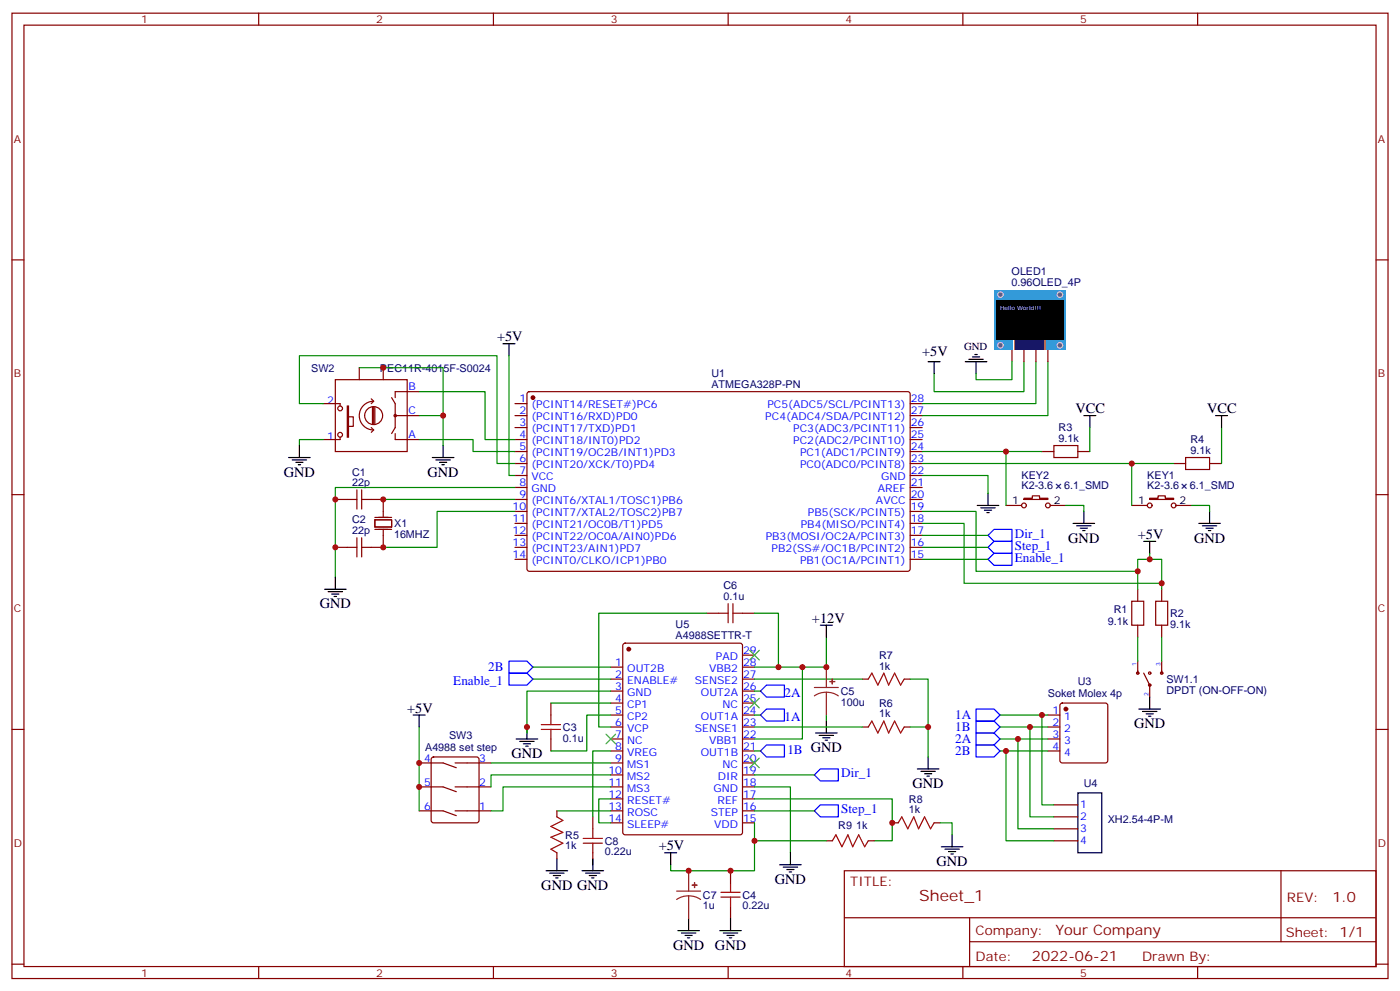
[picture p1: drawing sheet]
<svg xmlns="http://www.w3.org/2000/svg" width="412mm" height="292mm" viewBox="0 0 412 292" stroke-linecap="round" stroke-linejoin="round" font-family="sans-serif">
<g fill="none" stroke="#870000" stroke-width=".35">
<path d="M3.5 3.9h405.4v284.3h-405.4zM7.1 7.4h398.2v277.3h-398.2zM76.2 3.9v3.5M145.3 3.9v3.5M214.5 3.9v3.5M283.6 3.9v3.5M352.8 3.9v3.5M3.5 76.6h3.6M405.3 76.6h3.6M95.2 118.9h5v.7M98.8 111.8h21.1v21.2h-21.1zM102.3 119.6h.4v9.2h-.4z"/>
<path d="M105.8 108.3v3.5M109.4 117.5l.7 .7M109.7 119.9v5M110.1 118.2a4.2 4.2 0 0 0-4.3 4.2 4.2 4.2 0 0 0 4.3 4.2M110.1 118.2l-.7 .7M110.1 119.9v5M110.4 119.9v5M112.9 108.3v3.5M115.4 117.1l1 1.8v7l-1 1.8M123.5 115.4h-7.1v1.7M151.7 118.9h3.5M155.5 115.6l.4-.2h111.8l.4 .7-.1 51.7-.6 .5-111.7-.1-.5-.6v-51.5z"/>
<path d="M268.1 118.9h3.5M298.1 103v3.5M301.6 103v3.5M305.2 103v3.5M308.7 103v3.5M100.2 128.8v.7h-5M102.7 122.8h1.4v2.8h-1.4M107.4 122.3a2.65 2.65 0 0 1 3.9-2.2 2.65 2.65 0 0 1 .4 4.4 2.65 2.65 0 0 1-4.2-1.5l-.1-.6M109.4 125.9l.7 .7M110.1 126.6l-.7 .8M116.4 122.4h7.1M116.4 127.7v1.8h7.1"/>
<path d="M151.7 122.4h3.5M151.7 125.9h3.5M151.7 129.5h3.5M151.7 133h3.5M151.7 136.5h3.5M268.1 122.4h3.5M268.1 125.9h3.5M268.1 129.5h3.5M268.1 133h3.5M268.1 136.5h3.5M306.9 133h3.5M310.4 131.2h7.1v3.6h-7.1z"/>
<path d="M317.5 133h3.5M345.7 136.5h3.5M349.2 134.8h7.1v3.5h-7.1zM356.3 136.5h3.5M3.5 145.7h3.6M98.8 147.1h6.3M105.1 144.3v5.6M105.1 158.4v5.6M106.5 147.1h6.4v5.3M106.5 144.3v5.6M106.5 158.4v5.6M110.4 153.1h5v2.1h-5z"/>
<path d="M110.4 152.4h5M110.4 155.9h5M112.9 155.9v5.3h-6.4M151.7 140.1h3.5M151.7 143.6h3.5M151.7 147.1h3.5M151.7 150.6h3.5M151.7 154.2h3.5M151.7 157.7h3.5M268.1 140.1h3.5M268.1 143.6h3.5M268.1 147.1h3.5"/>
<path d="M268.1 150.6h3.5M268.1 154.2h3.5M268.1 157.7h3.5M296.3 148.9h4.6M301.6 146.8h2.5v-.7h2.1v.7h2.5v.3h-7.1zM309.4 148.9h4.6M333.4 148.9h4.6M338.7 146.8h2.4v-.7h2.2v.7h2.4v.3h-7zM346.4 148.9h4.6M405.3 145.7h3.6M98.8 161.2h6.3M151.7 161.2h3.5"/>
<path d="M151.7 164.7h3.5M268.1 161.2h3.5M268.1 164.7h3.5M333.4 177.1h3.5v7.1h-3.5zM335.1 173.6v3.5M340.4 177.1h3.6v7.1h-3.6zM342.2 173.6v3.5M179.9 196.5h3.5M183.7 189.6l.4-.2h33.9l.7 .5v55.3l-.4 .6-34.2 .1-.6-.5-.1-55.3zM208.1 180.6h3.6M218.7 196.5h3.5M218.7 193h3.5"/>
<path d="M218.7 180.6h3.5M335.1 184.2v3.5M335.1 194.7v3.6M336.9 198.3l1.8 3.5v3.5M342.2 184.2v3.5M342.2 194.7v3.6M3.5 214.8h3.6M162.3 207.1v3.5M162.3 217.7v3.5M179.9 200h3.5M179.9 203.6h3.5M179.9 207.1h3.5"/>
<path d="M179.9 210.6h3.5M179.9 214.1h3.5M179.9 217.7h3.5M218.7 200h3.5M218.7 203.6h3.5M218.7 207.1h3.5M218.7 210.6h3.5M218.7 214.1h3.5M218.7 217.7h3.5M254 200h1.8M254 214.1h1.8M266.3 200h1.8"/>
<path d="M266.3 214.1h1.8M308.7 210.6h3.5M308.7 214.1h3.5M308.7 217.7h3.5M312.4 207.3l.5-.2h12.7l.5 .2 .2 .5v16.2l-.2 .5-.5 .2h-12.7l-.5-.2-.2-.5v-16.2zM405.3 214.8h3.6M123.5 224.7h7l3.9 1.4M123.5 231.8h7l3.9 1.4M123.5 238.8h7l3.9 1.4M127.2 223.2l.5-.2h12.7l.5 .2 .2 .5v18l-.2 .5-.5 .2h-12.7l-.5-.3-.2-.4v-18zM134.1 224.7h10.5M134.1 231.8h10.5"/>
<path d="M134.1 238.8h10.5M164 238.8v1.8M179.9 221.2h3.5M179.9 224.7h3.5M179.9 228.2h3.5M179.9 231.8h3.5M179.9 235.3h3.5M179.9 238.8h3.5M218.7 221.2h3.5M218.7 224.7h3.5M218.7 228.2h3.5M218.7 231.8h3.5"/>
<path d="M218.7 235.3h3.5M218.7 238.8h3.5M308.7 221.2h3.5M310.4 237.1h7.1M164 251.2v1.7M174.6 240.6v3.5M174.6 251.2v3.5M179.9 242.4h3.5M215.2 256.5v3.5M218.7 242.4h3.5M243.4 247.7h1.8M248.7 256.5h156.6v28.2h-156.6z"/>
<path d="M255.8 247.7h1.7M262.8 242.4h1.8M275.2 242.4h1.7M310.4 240.6h7.1M310.4 244.1h7.1M310.4 247.7h7.1M377.3 256.5v20.9M215.2 267.1v3.5M248.7 270.3h156.5M285.6 277.4h119.6M285.6 270.3v14.1M3.5 284h3.6"/>
<path d="M76.2 284.7v3.5M145.3 284.7v3.5M214.5 284.7v3.5M283.6 284.7v3.5M352.8 284.7v3.5M405.3 284h3.6"/>
<circle cx="100.2" cy="120.3" r=".71"/>
<circle cx="100.2" cy="128.1" r=".71"/>
<circle cx="116.4" cy="122.4" r=".35"/>
<circle cx="301.6" cy="148.9" r=".71"/>
<circle cx="308.7" cy="148.9" r=".71"/>
<circle cx="338.7" cy="148.9" r=".71"/>
<circle cx="345.7" cy="148.9" r=".71"/>
<circle cx="335.1" cy="198.3" r=".35"/>
<circle cx="338.7" cy="198.3" r=".35"/>
<circle cx="342.2" cy="198.3" r=".35"/>
<circle cx="338.7" cy="201.8" r=".35"/>
</g>
<g fill="#870000" stroke="#870000" stroke-width=".35">
<circle cx="157" cy="117.1" r=".53"/>
<circle cx="185.2" cy="191.2" r=".53"/>
<circle cx="314" cy="208.8" r=".53"/>
</g>
<g fill="none" stroke="#008700" stroke-width=".35">
<path d="M95.2 118.9h-7v-14.1h58.2v31.7h5.3M105.8 108.3h24.7v14.1M123.5 115.4h19.4v14.1h8.8M149.9 104.8v35.3h1.8M301.6 106.5v8.9h-26.4v-5.3M305.2 106.5v12.4h-33.6M308.7 106.5v15.9h-37.1M95.2 129.5h-7v1.7M123.5 129.5h15.8v3.5h12.4M123.5 122.4h7v8.8M271.6 136.5h74.1M271.6 133h35.3"/>
<path d="M296.3 133v15.9M321 125.9v7.1M333.4 136.5v12.4M359.8 125.9v10.6M112.9 147.1h38.8M151.7 150.6h-22.9v10.6h-15.9M151.7 143.6h-52.9v26.4M271.6 154.2h12.4v17.6h58.2M271.6 150.6h15.9v17.7h47.6M271.6 140.1h19.4v5.2M271.6 157.7h19.4M314 148.9h5.3v1.7"/>
<path d="M351 148.9h5.3v1.7M271.6 164.7h19.4M271.6 161.2h19.4M338.7 163v1.7h-3.6v8.9M338.7 164.7h3.5v8.9M157 196.5h22.9M208.1 180.6h-31.7v33.5h3.5M222.2 180.6h7.1v15.9M236.4 196.5v21.2h-14.2M243.4 187.7v8.8h-21.2M335.1 187.7v7M342.2 187.7v7"/>
<path d="M123.5 214.1v24.7M157 200h22.9M162.3 207.1h17.6M179.9 210.6h-7v10.6h-10.6M179.9 203.6h-24.7v12.3M222.2 200h31.8M222.2 214.1h31.8M222.2 203.6h1.8M222.2 210.6h1.8M243.4 210.6v1.8M268.1 214.1h5.3v8.9M268.1 200h5.3v14.1"/>
<path d="M294.6 214.1h14.1M294.6 210.6h14.1M294.6 217.7h14.1M299.9 217.7v26.4h10.5M303.4 214.1v26.5h7M306.9 210.6v26.5h3.5M144.6 224.7h35.3M164 238.8h15.9M179.9 221.2h-5.3v19.4M179.9 235.3h-3.5v7.1h3.5M179.9 228.2h-35.3v3.6M179.9 231.8h-31.7v7h-3.6"/>
<path d="M222.2 231.8h10.6v19.4M222.2 235.3h40.6v12.4h-5.3M222.2 238.8h17.7M222.2 228.2h17.7M222.2 221.2h1.8M294.6 221.2h14.1M296.3 221.2v26.5h14.1M222.2 242.4v14.1h-24.6v-1.8M222.2 247.7h21.2M276.9 242.4h3.6v3.5"/>
</g>
<g fill="none" stroke="#000" stroke-width=".35">
<path d="M148.2 101.2h3.5M149.9 101.2v3.6M273.4 106.5h3.5M275.2 106.5v3.6M284.3 106.5h6.4M285.4 105.8h4.2M286.5 105.1h2.1M287.2 104.4h.7M287.5 106.5v3.6M85 134.8h6.4M86.1 135.5h4.2M87.1 136.2h2.2"/>
<path d="M87.8 136.9h.7M88.2 131.2v3.6M127.4 134.8h6.3M128.4 135.5h4.2M129.5 136.2h2.1M130.2 136.9h.7M130.5 131.2v3.6M319.3 122.4h3.5M321 122.4v3.5M358.1 122.4h3.5M359.8 122.4v3.5M287.9 148.9h6.3"/>
<path d="M288.9 149.6h4.3M290 150.3h2.1M290.7 151h.7M291 145.3v3.6M316.1 154.2h6.3M317.1 154.9h4.3M318.2 155.6h2.1M318.9 156.3h.7M319.3 150.6v3.6M336.9 159.5h3.5M338.7 159.5v3.5M353.1 154.2h6.4"/>
<path d="M354.2 154.9h4.2M355.2 155.6h2.2M356 156.3h.7M356.3 150.6v3.6M95.6 173.6h6.4M96.7 174.3h4.2M97.7 175h2.1M98.4 175.7h.7M98.8 170v3.6M241.7 184.2h3.5M243.4 184.2v3.5M121.7 210.6h3.5"/>
<path d="M123.5 210.6v3.5M152 217.7h6.4M153.1 218.4h4.2M154.2 219.1h2.1M154.9 219.8h.7M155.2 214.1v3.6M240.2 215.9h6.4M241.3 216.6h4.2M242.4 217.3h2.1M243.1 218h.7M243.4 212.4v3.5M335.5 208.8h6.3"/>
<path d="M336.5 209.6h4.3M337.6 210.3h2.1M338.3 211h.7M338.7 205.3v3.5M270.2 226.5h6.4M271.3 227.2h4.2M272.3 227.9h2.2M273 228.6h.8M273.4 223v3.5M317.5 233.5h7.1v17.7h-7.1zM160.9 256.5h6.3M161.9 257.2h4.3"/>
<path d="M163 257.9h2.1M163.7 258.6h.7M164 252.9v3.6M171.4 256.5h6.4M172.5 257.2h4.2M173.6 257.9h2.1M174.3 258.6h.7M174.6 252.9v3.6M195.8 251.2h3.5M197.6 251.2v3.5M229.7 254.7h6.3M230.7 255.4h4.2"/>
<path d="M231.8 256.1h2.1M232.5 256.8h.7M232.8 251.2v3.5M277.3 249.4h6.3M278.3 250.1h4.3M279.4 250.8h2.1M280.1 251.5h.7M280.5 245.9v3.5M199.7 274.1h6.3M200.7 274.8h4.3M201.8 275.5h2.1M202.5 276.2h.7"/>
<path d="M202.8 270.6v3.5M212 274.1h6.4M213.1 274.8h4.2M214.1 275.5h2.2M214.8 276.2h.7M215.2 270.6v3.5"/>
</g>
<g fill="none" stroke="#00f" stroke-width=".35">
<path d="M291 157.7l1.8-1.8h5.3v3.6h-5.3zM291 164.7l1.8-1.7h5.3v3.5h-5.3zM291 161.2l1.8-1.7h5.3v3.5h-5.3zM149.9 198.3h5.3l1.8 1.7-1.8 1.8h-5.3zM149.9 194.7h5.3l1.8 1.8-1.8 1.8h-5.3zM224 203.6l1.8-1.8h5.3v3.5h-5.3zM224 210.6l1.8-1.8h5.3v3.6h-5.3zM287.5 208.8h5.3l1.8 1.8-1.8 1.8h-5.3zM287.5 212.4h5.3l1.8 1.7-1.8 1.8h-5.3zM287.5 215.9h5.3l1.8 1.8-1.8 1.7h-5.3zM287.5 219.4h5.3l1.8 1.8-1.8 1.8h-5.3zM224 221.2l1.8-1.8h5.3v3.6h-5.3z"/>
<path d="M239.9 238.8l1.8-1.7h5.2v3.5h-5.2zM239.9 228.2l1.8-1.7h5.2v3.5h-5.2z"/>
</g>
<path d="M220.8 191.6l2.9 2.8M223.7 191.6l-2.9 2.8M178.5 216.3l2.8 2.8M181.3 216.3l-2.8 2.8M220.8 205.7l2.9 2.8M223.7 205.7l-2.9 2.8M220.8 223.3l2.9 2.8M223.7 223.3l-2.9 2.8" fill="none" stroke="#3c3" stroke-width=".35"/>
<g fill="none" stroke="#a10000" stroke-width=".35">
<path d="M214.5 177.8v5.6M215.9 177.8v5.6M211.7 180.6h2.8M215.9 180.6h2.8M159.5 214.8h5.6M159.5 213.4h5.6M162.3 210.6v2.8M162.3 214.8v2.9M255.8 214.1l1-1.7 1.8 3.5 1.7-3.5 1.5 3.5 1.7-3.5 1.8 3.5 1-1.8M255.8 200l1-1.7 1.8 3.5 1.7-3.5 1.5 3.5 1.7-3.5 1.8 3.5 1-1.8M164 240.6l1.8 1.1-3.5 1.7 3.5 1.8-3.5 1.4 3.5 1.8-3.5 1.7 1.7 1.1M171.8 248.4h5.6"/>
<path d="M171.8 246.9h5.6M174.6 244.1v2.8M174.6 248.4v2.8M215.2 260v2.8M245.2 247.7l1-1.8 1.8 3.5 1.8-3.5 1.4 3.5 1.7-3.5 1.8 3.5 1.1-1.7M264.6 242.4l1-1.8 1.8 3.5 1.8-3.5 1.4 3.5 1.7-3.5 1.8 3.5 1.1-1.7M212.4 264.2h5.6M212.4 262.8h5.6M215.2 264.2v2.9"/>
</g>
<path d="M243.4 196.5v6M239.9 202.5h7M243.4 203.9l-1.8 .2-1.7 .9M243.4 203.9l1.9 .2 1.6 .9M243.4 203.9v6.7M202.8 256.5v6M199.3 262.5h7.1M202.8 263.9l-1.8 .2-1.7 .8M202.8 263.9l1.9 .2 1.7 .8M202.8 263.9v6.7" fill="none" stroke="#8c2424" stroke-width=".35"/>
<g fill="#8c2424" stroke="#8c2424" stroke-width=".35">
<path d="M203.9 260.7h1.4z"/>
<path d="M204.6 260v1.4z"/>
<path d="M244.5 200.7l1.4 .1z"/>
<path d="M245.1 200l.1 1.4z"/>
</g>
<path d="M292.8 85.4h21.2v17.6h-21.2z" fill="#39f"/>
<g fill="#666" stroke="#ccc" stroke-width=".35">
<circle cx="294.7" cy="101.7" r=".81"/>
<circle cx="312.2" cy="101.7" r=".81"/>
<circle cx="294.7" cy="86.8" r=".81"/>
<circle cx="312.2" cy="86.8" r=".81"/>
</g>
<path d="M298.6 100.2h9.6v2.8h-9.6z" fill="#fff"/>
<g fill="#fc0">
<path d="M298.7 100.2h.5v2.8h-.5z"/>
<path d="M307.6 100.2h.5v2.8h-.5z"/>
</g>
<path d="M299.2 100.2h8.3v2.8h-8.3z" fill="#333"/>
<path d="M293.5 88.5h19.8v11.7h-19.8z" fill="#000"/>
<path d="M298.1 106.5v5.3h-10.6v-1.7" fill="none" stroke="#008700" stroke-width=".35"/>
<g fill="#c00">
<circle cx="112.9" cy="161.2" r=".88"/>
<circle cx="112.9" cy="147.1" r=".88"/>
<circle cx="98.8" cy="161.2" r=".88"/>
<circle cx="296.3" cy="133" r=".88"/>
<circle cx="333.4" cy="136.5" r=".88"/>
<circle cx="335.1" cy="168.3" r=".88"/>
<circle cx="338.7" cy="164.7" r=".88"/>
<circle cx="342.2" cy="171.8" r=".88"/>
<circle cx="130.5" cy="122.4" r=".88"/>
<circle cx="112.9" cy="108.3" r=".88"/>
<circle cx="229.3" cy="196.5" r=".88"/>
<circle cx="236.4" cy="196.5" r=".88"/>
<circle cx="215.2" cy="256.5" r=".88"/>
<circle cx="202.8" cy="256.5" r=".88"/>
<circle cx="243.4" cy="196.5" r=".88"/>
<circle cx="98.8" cy="147.1" r=".88"/>
<circle cx="273.4" cy="214.1" r=".88"/>
<circle cx="306.9" cy="210.6" r=".88"/>
<circle cx="303.4" cy="214.1" r=".88"/>
<circle cx="299.9" cy="217.7" r=".88"/>
<circle cx="296.3" cy="221.2" r=".88"/>
<circle cx="155.2" cy="214.1" r=".88"/>
<circle cx="123.5" cy="231.8" r=".88"/>
<circle cx="123.5" cy="224.7" r=".88"/>
<circle cx="262.8" cy="242.4" r=".88"/>
<circle cx="222.3" cy="247.6" r=".88"/>
</g>
<text font-size="4.6" fill="#800" x="270.8" y="265.5">Sheet_1</text>
<g font-size="4.2">
<text x="146.4" y="100.5">+5V</text>
<text x="271.6" y="104.8">+5V</text>
<text x="316.8" y="121.7">VCC</text>
<text x="355.6" y="121.7">VCC</text>
<text x="83.6" y="140.4">GND</text>
<text x="125.9" y="140.4">GND</text>
<text x="314.7" y="159.8">GND</text>
<text x="335.1" y="158.8">+5V</text>
<text x="351.7" y="159.8">GND</text>
<text x="94.2" y="179.2">GND</text>
<text x="239.2" y="183.4">+12V</text>
<text x="119.9" y="209.9">+5V</text>
<text x="334.1" y="214.5">GND</text>
<text x="150.6" y="223.3">GND</text>
<text x="268.8" y="232.1">GND</text>
<text x="194" y="250.5">+5V</text>
<text x="275.9" y="255.1">GND</text>
<text x="159.5" y="262.1">GND GND</text>
<text x="228.2" y="260.4">GND</text>
<text x="198.3" y="279.8">GND</text>
<text x="210.6" y="279.8">GND</text>
</g>
<g font-size="4.2" fill="#800">
<text x="392.5" y="265.7">1.0</text>
<text x="310.9" y="275.3">Your Company</text>
<text x="304" y="283.1">2022-06-21</text>
</g>
<g font-size="3.9" fill="#00f">
<text x="298.9" y="162">Step_1</text>
<text x="298.9" y="158.4">Dir_1</text>
<text x="298.9" y="165.5">Enable_1</text>
<text x="143.8" y="197.8">2B</text>
<text x="133.5" y="201.8">Enable_1</text>
<text x="231.1" y="205.3">2A</text>
<text x="231.1" y="212.4">1A</text>
<text x="281.4" y="211.9">1A</text>
<text x="281.4" y="215.4">1B</text>
<text x="231.9" y="221.9">1B GND</text>
<text x="281.4" y="218.9">2A</text>
<text x="281.4" y="222.5">2B</text>
<text x="247.8" y="229">Dir_1</text>
<text x="247.8" y="239.6">Step_1</text>
</g>
<g font-size="3.9" fill="#800">
<text x="250.5" y="261.1">TITLE:</text>
<text x="379.1" y="265.7">REV:</text>
<text x="287.4" y="275.3">Company:</text>
<text x="378.7" y="275.9">Sheet: 1/1</text>
<text x="287.4" y="282.9">Date:</text>
<text x="336.4" y="283">Drawn By:</text>
</g>
<g font-size="3.2" fill="#800">
<text x="41.6" y="6.9">1</text>
<text x="110.8" y="6.9">2</text>
<text x="179.9" y="6.9">3</text>
<text x="249.1" y="6.9">4</text>
<text x="318.2" y="6.9">5</text>
<text x="4.1" y="42">A</text>
<text x="405.9" y="42">A</text>
<text x="4.1" y="111.1">B</text>
<text x="405.9" y="111.1">B</text>
<text x="4.1" y="180.3">C</text>
<text x="405.9" y="180.3">C</text>
<text x="4.1" y="249.4">D</text>
<text x="405.9" y="249.4">D</text>
<text x="41.6" y="287.7">1</text>
<text x="110.8" y="287.7">2</text>
<text x="179.9" y="287.7">3</text>
<text x="249.1" y="287.7">4</text>
<text x="318.2" y="287.7">5</text>
</g>
<g font-size="3.2" fill="#000080">
<text x="298" y="81.1">OLED1</text>
<text x="298" y="84.3">0.96OLED_4P</text>
<text x="91.7" y="109.5">SW2</text>
<text x="111.9" y="109.5">PEC11R-4015F-S0024</text>
<text x="209.5" y="111">U1</text>
<text x="209.5" y="114.2">ATMEGA328P-PN</text>
<text x="311.8" y="130.2">9.1k</text>
<text x="311.8" y="127">R3</text>
<text x="350.7" y="130.5">R4</text>
<text x="350.7" y="133.7">9.1k</text>
<text x="103.7" y="143.2">22p</text>
<text x="103.7" y="140.1">C1</text>
<text x="300.9" y="141">KEY2</text>
<text x="338" y="141">KEY1</text>
<text x="300.9" y="144.2">K2-3.6</text>
<text x="313.4" y="144.2">6.1_SMD</text>
<text x="338" y="144.2">K2-3.6</text>
<text x="350.5" y="144.2">6.1_SMD</text>
<text x="103.7" y="154.2">C2</text>
<text x="116.2" y="155.3">X1</text>
<text x="103.7" y="157.3">22p</text>
<text x="116.1" y="158.5">16MHZ</text>
<text x="213.1" y="173.6">C6</text>
<text x="213.1" y="176.7">0.1u</text>
<text x="199" y="185">U5</text>
<text x="326.3" y="184.2">9.1k</text>
<text x="328.1" y="180.6">R1</text>
<text x="344.7" y="185">9.1k</text>
<text x="344.7" y="181.8">R2</text>
<text x="199" y="188.1">A4988SETTR-T</text>
<text x="258.9" y="197.2">1k</text>
<text x="258.9" y="194.1">R7</text>
<text x="317.5" y="201.8">U3</text>
<text x="343.6" y="201.2">SW1.1</text>
<text x="247.6" y="207.9">100u</text>
<text x="247.6" y="204.7">C5</text>
<text x="258.9" y="208.2">R6</text>
<text x="308.7" y="205.3">Soket Molex 4p</text>
<text x="343.6" y="204.4">DPDT (ON-OFF-ON)</text>
<text x="165.8" y="215.3">C3</text>
<text x="258.9" y="211.3">1k</text>
<text x="125.2" y="221.2">A4988 set step</text>
<text x="132.3" y="217.7">SW3</text>
<text x="165.8" y="218.4">0.1u</text>
<text x="319.3" y="231.8">U4</text>
<text x="267.7" y="239.5">1k</text>
<text x="267.7" y="236.4">R8</text>
<text x="246.9" y="244.1">R9</text>
<text x="252.2" y="244.1">1k</text>
<text x="326.3" y="242.4">XH2.54-4P-M</text>
<text x="166.5" y="250.2">1k</text>
<text x="166.5" y="247">R5</text>
<text x="178.2" y="251.9">0.22u</text>
<text x="178.2" y="248.8">C8</text>
<text x="207.1" y="267.9">1u</text>
<text x="207.1" y="264.7">C7</text>
<text x="218.7" y="267.9">0.22u</text>
<text x="218.7" y="264.7">C4</text>
</g>
<g font-size="3.2">
<text x="284" y="103">GND</text>
<text x="298.2" y="148.5">1</text>
<text x="310.4" y="148.5">2</text>
<text x="335.2" y="148.5">1</text>
<text x="347.5" y="148.5">2</text>
</g>
<g font-size="3.2" fill="#00f">
<text x="96.4" y="118.9">2</text>
<text x="120.3" y="115">B</text>
<text x="153" y="118.5">1</text>
<text x="268.3" y="118.5">28</text>
<text x="120.3" y="122.1">C</text>
<text x="153" y="125.6">3</text>
<text x="153" y="122.1">2</text>
<text x="156.5" y="123.8">(PCINT16/RXD)PD0</text>
<text x="156.5" y="120.3">(PCINT14/RESET#)PC6</text>
<text x="225.4" y="123.8">PC4(ADC4/SDA/PCINT12)</text>
<text x="226.1" y="120.3">PC5(ADC5/SCL/PCINT13)</text>
<text x="268.3" y="122.1">27</text>
<text x="268.3" y="125.6">26</text>
<text x="96.4" y="129.5">1</text>
<text x="120.3" y="129.1">A</text>
<text x="153" y="129.1">4</text>
<text x="156.5" y="130.9">(PCINT18/INT0)PD2</text>
<text x="156.5" y="127.4">(PCINT17/TXD)PD1</text>
<text x="233.7" y="127.4">PC3(ADC3/PCINT11)</text>
<text x="233.7" y="130.9">PC2(ADC2/PCINT10)</text>
<text x="268.3" y="129.1">25</text>
<text x="153" y="136.2">6</text>
<text x="153" y="132.6">5</text>
<text x="156.5" y="137.9">(PCINT20/XCK/T0)PD4</text>
<text x="156.5" y="134.4">(PCINT19/OC2B/INT1)PD3</text>
<text x="235.7" y="134.4">PC1(ADC1/PCINT9)</text>
<text x="235.7" y="137.9">PC0(ADC0/PCINT8)</text>
<text x="268.3" y="132.6">24</text>
<text x="268.3" y="136.2">23</text>
<text x="153" y="143.2">8</text>
<text x="153" y="139.7">7</text>
<text x="156.5" y="141.5">VCC</text>
<text x="259.5" y="141.5">GND</text>
<text x="268.3" y="139.7">22</text>
<text x="268.3" y="143.2">21</text>
<text x="153" y="146.8">9</text>
<text x="156.5" y="148.5">(PCINT6/XTAL1/TOSC1)PB6</text>
<text x="156.5" y="145">GND</text>
<text x="258" y="148.5">AVCC</text>
<text x="258.6" y="145">AREF</text>
<text x="268.3" y="146.8">20</text>
<text x="151" y="153.8">11</text>
<text x="151" y="150.3">10</text>
<text x="156.5" y="155.6">(PCINT21/OC0B/T1)PD5</text>
<text x="156.5" y="152">(PCINT7/XTAL2/TOSC2)PB7</text>
<text x="235.9" y="155.6">PB4(MISO/PCINT4)</text>
<text x="238" y="152">PB5(SCK/PCINT5)</text>
<text x="268.3" y="150.3">19</text>
<text x="268.3" y="153.8">18</text>
<text x="151" y="160.9">13</text>
<text x="151" y="157.3">12</text>
<text x="156.5" y="159.1">(PCINT22/OC0A/AIN0)PD6</text>
<text x="225.5" y="159.1">PB3(MOSI/OC2A/PCINT3)</text>
<text x="268.3" y="157.3">17</text>
<text x="268.3" y="160.9">16</text>
<text x="151" y="164.4">14</text>
<text x="156.5" y="166.2">(PCINT0/CLKO/ICP1)PB0</text>
<text x="156.5" y="162.6">(PCINT23/AIN1)PD7</text>
<text x="227.3" y="162.6">PB2(SS#/OC1B/PCINT2)</text>
<text x="235.7" y="166.2">PB1(OC1A/PCINT1)</text>
<text x="268.3" y="164.4">15</text>
<text x="181.3" y="196.1">1</text>
<text x="184.7" y="197.9">OUT2B</text>
<text x="208.9" y="197.9">VBB2</text>
<text x="210.9" y="194.4">PAD</text>
<text x="218.9" y="196.1">28</text>
<text x="218.9" y="192.6">29</text>
<text x="181.3" y="199.7">2</text>
<text x="181.3" y="203.2">3</text>
<text x="184.7" y="201.4">ENABLE#</text>
<text x="204.7" y="201.4">SENSE2</text>
<text x="218.9" y="203.2">26</text>
<text x="218.9" y="199.7">27</text>
<text x="181.3" y="206.7">4</text>
<text x="184.7" y="205">GND</text>
<text x="184.7" y="208.5">CP1</text>
<text x="206.5" y="205">OUT2A</text>
<text x="212.8" y="208.5">NC</text>
<text x="218.9" y="206.7">25</text>
<text x="181.3" y="210.3">5</text>
<text x="181.3" y="213.8">6</text>
<text x="184.7" y="212">CP2</text>
<text x="184.7" y="215.5">VCP</text>
<text x="204.7" y="215.5">SENSE1</text>
<text x="206.5" y="212">OUT1A</text>
<text x="218.9" y="213.8">23</text>
<text x="218.9" y="210.3">24</text>
<text x="310" y="210.3">1</text>
<text x="310" y="213.8">2</text>
<text x="313.5" y="212">1</text>
<text x="313.5" y="215.5">2</text>
<text x="181.3" y="217.3">7</text>
<text x="181.3" y="220.8">8</text>
<text x="184.7" y="219.1">NC</text>
<text x="208.9" y="219.1">VBB1</text>
<text x="218.9" y="220.8">21</text>
<text x="218.9" y="217.3">22</text>
<text x="310" y="217.3">3</text>
<text x="310" y="220.8">4</text>
<text x="313.5" y="219.1">3</text>
<text x="125" y="224.4">4</text>
<text x="141.1" y="224.4">3</text>
<text x="179.2" y="227.9">10</text>
<text x="181.3" y="224.4">9</text>
<text x="184.7" y="222.6">VREG</text>
<text x="184.7" y="226.1">MS1</text>
<text x="206.4" y="222.6">OUT1B</text>
<text x="212.8" y="226.1">NC</text>
<text x="218.9" y="227.9">19</text>
<text x="218.9" y="224.4">20</text>
<text x="313.5" y="222.6">4</text>
<text x="125" y="231.4">5</text>
<text x="141.1" y="231.4">2</text>
<text x="179.2" y="231.4">11</text>
<text x="184.7" y="229.7">MS2</text>
<text x="184.7" y="233.2">MS3</text>
<text x="210.1" y="233.2">GND</text>
<text x="211.4" y="229.7">DIR</text>
<text x="218.9" y="231.4">18</text>
<text x="125" y="238.5">6</text>
<text x="141.1" y="238.5">1</text>
<text x="179.2" y="235">12</text>
<text x="179.2" y="238.5">13</text>
<text x="184.7" y="236.7">RESET#</text>
<text x="211.4" y="236.7">REF</text>
<text x="218.9" y="238.5">16</text>
<text x="218.9" y="235">17</text>
<text x="318.2" y="238.1">1</text>
<text x="179.2" y="242">14</text>
<text x="184.7" y="240.2">ROSC</text>
<text x="184.7" y="243.8">SLEEP#</text>
<text x="209.4" y="240.2">STEP</text>
<text x="210.4" y="243.8">VDD</text>
<text x="218.9" y="242">15</text>
<text x="318.2" y="241.7">2</text>
<text x="318.2" y="245.2">3</text>
<text x="318.2" y="248.7">4</text>
</g>
<text font-size="1.8" fill="#fff" x="294.6" y="91.4">Hello World!!!</text>
<g font-size="1.8" fill="#00f">
<text x="334.8" y="196.1" transform="rotate(-90 334.8 196.1)">1</text>
<text x="341.8" y="196.1" transform="rotate(-90 341.8 196.1)">3</text>
<text x="338.3" y="205" transform="rotate(-90 338.3 205)">2</text>
</g>
</svg>
